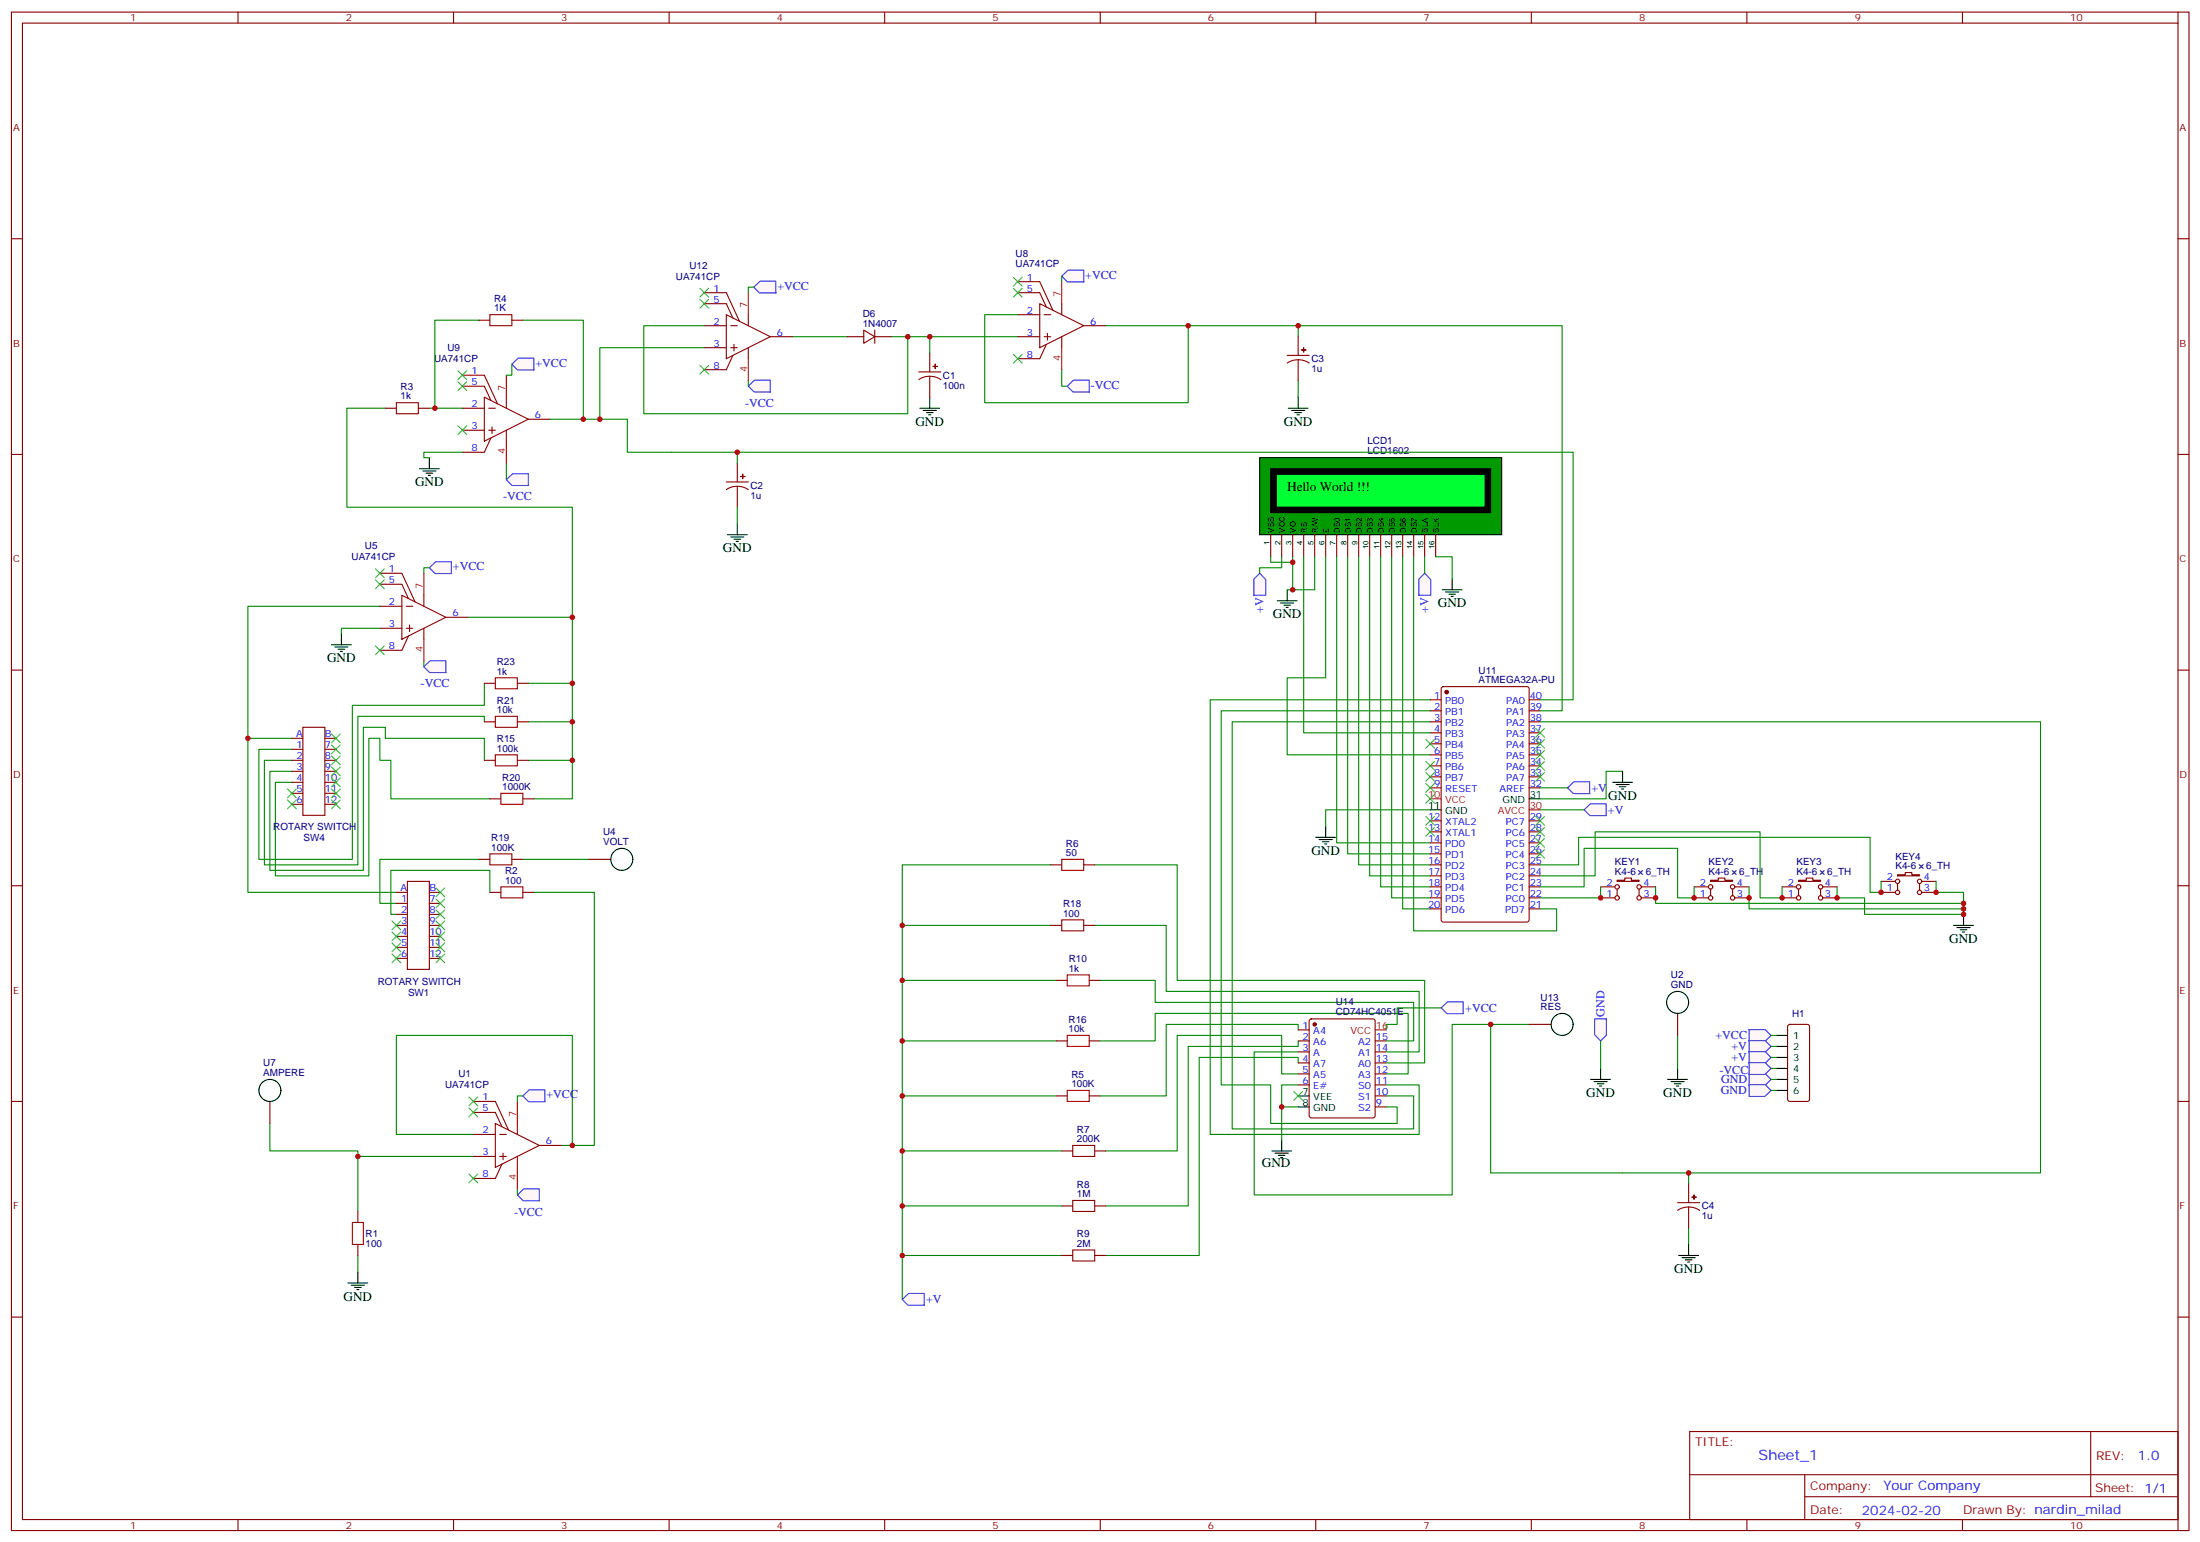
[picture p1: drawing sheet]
<svg xmlns="http://www.w3.org/2000/svg" width="706mm" height="494mm" viewBox="0 0 706 494" stroke-linecap="round" stroke-linejoin="round" font-family="sans-serif">
<g fill="none" stroke="#870000" stroke-width=".35">
<path d="M3.7 3.9h698.5v486.8h-698.5zM7.2 7.4h691.4v479.8h-691.4zM76.3 3.9v3.5M145.5 3.9v3.5M214.6 3.9v3.5M283.8 3.9v3.5M352.9 3.9v3.5M422.1 3.9v3.5M491.2 3.9v3.5M560.4 3.9v3.5M629.5 3.9v3.5M698.6 3.9v3.5"/>
<path d="M3.7 76.6h3.5M698.6 76.6h3.6M3.7 145.7h3.5M698.6 145.7h3.6M3.7 214.8h3.5M698.6 214.8h3.6M3.7 284h3.5M698.6 284h3.6M3.7 353.1h3.5M698.6 353.1h3.6M3.7 422.3h3.5M698.6 422.3h3.6"/>
<path d="M542 459h156.6v28.2h-156.6zM670.6 459v20.9M542 472.8h156.5M578.9 479.9h119.6M578.9 472.8v14.1M76.3 487.2v3.5M145.5 487.2v3.5M214.6 487.2v3.5M283.8 487.2v3.5M352.9 487.2v3.5M422.1 487.2v3.5M491.2 487.2v3.5"/>
<path d="M560.4 487.2v3.5M629.5 487.2v3.5M698.6 487.2v3.5"/>
</g>
<path d="M404.1 146.8h77.6v24.6h-77.6z" fill="#090" stroke="#000" stroke-width=".35"/>
<g fill="none" stroke="#870000" stroke-width=".35">
<path d="M407.6 171.4v7.1M411.1 171.4v7.1M414.7 171.4v7.1M418.2 171.4v7.1M421.7 171.4v7.1M425.2 171.4v7.1M428.8 171.4v7.1M432.3 171.4v7.1M435.8 171.4v7.1M439.3 171.4v7.1M442.9 171.4v7.1M446.4 171.4v7.1"/>
<path d="M449.9 171.4v7.1M453.5 171.4v7.1M457 171.4v7.1M460.5 171.4v7.1"/>
</g>
<path d="M407.6 150.3h70.6v14.1h-70.6z" fill="#000" stroke="#000" stroke-width=".35"/>
<path d="M409.4 152h67v10.6h-67z" fill="none" stroke="#000" stroke-width=".35"/>
<path d="M409.4 152h67v10.6h-67z" fill="#0f3" stroke="#000" stroke-width=".35"/>
<g fill="none" stroke="#000" stroke-width=".35">
<path d="M295.1 130.9h6.3M296.1 131.6h4.3M297.2 132.3h2.1M297.9 133h.7M298.2 127.4v3.5M409.7 192.6h6.4M410.8 193.3h4.2M411.8 194h2.1M412.5 194.7h.7M412.9 189.1v3.5M458.8 259.6h3.5M490.5 256.1h3.5"/>
<path d="M535 346.1h6.3M536 346.8h4.2M537.1 347.5h2.1M537.8 348.2h.7M538.1 342.5v3.6M408 369h6.3M409 369.7h4.2M410.1 370.4h2.1M410.8 371.1h.7M411.1 365.5v3.5M111.6 411.3h6.4M112.7 412h4.2"/>
<path d="M113.7 412.8h2.2M114.4 413.5h.7M114.8 407.8v3.5"/>
</g>
<g fill="none" stroke="#008700" stroke-width=".35">
<path d="M254.1 107.9h17.7M285.9 107.9h40.6M340.6 118.5v5.3h1.7M121.8 194.4h-42.3v91.7h47.6M150.1 197.9h33.5v58.2h-12.4M155.4 219.1v7h-42.4v49.4h-30v-35.3h10.6M169.5 219.1h14.1M155.4 231.4v-1.7h-40.6v47.6h-30v-33.5h8.8M169.5 231.4h14.1M93.6 250.8h-5.3v30h30v-44.1h3.5v7.1h3.6v12.3h31.7M155.4 243.8v-7.1h-31.8v-3.5h-7v45.8h-30v-31.7h7M169.5 243.8h14.1"/>
<path d="M337 277.3h-47.6v139.3M351.2 277.3h26.4v37h79.4v26.5h-12.4M289.4 296.7h47.6M351.2 296.7h22.9v21.2h81.1v19.4h-10.6M289.4 314.3h49.4M352.9 314.3h17.7v7.1h82.9v12.3h-8.9M289.4 333.7h49.4M352.9 333.7h17.7v-8.8h81.1v19.4h-7.1M416.4 330.2v-1.8h-42.3v23h-21.2M416.4 333.7v1.8h-35.3v51.1h-26.4M538.1 332v10.5M289.4 351.4h49.4"/>
<path d="M416.4 344.3h-5.3v-12.3h-33.5v37h-22.9M416.4 340.8v-1.8h-31.7v63.5h-30M86.6 360.2v8.8h28.2v1.8M151.8 363.7h-24.7v-31.7h56.5v35.2h-3.5M151.8 370.8h-37v17.6M289.4 369h51.2M289.4 386.6h51.2M114.8 402.5v5.3M289.4 402.5h51.2"/>
</g>
<g fill="none" stroke="#870000" stroke-width=".35">
<path d="M225.9 97.4h7.1l2.1 4.6M225.9 93.8h7.1l4.2 9.2M326.5 93.8h7l2.1 4.6M326.5 90.3h7l4.2 9.2M333.5 97.4l14.1 7-14.1 7.1zM340.6 97.4v3.5M225.9 104.4h7.1M225.9 111.5h7.1M233 100.9l14.1 7-14.1 7.1zM234.4 104.4h2.1M234.4 111.5h2.1M235.1 113.9l-2.1 4.6h-7.1"/>
<path d="M235.4 110.4v2.1M240 100.9v3.5M240 111.5v3.5M247.1 107.9h7M271.8 107.9h5.3M277.1 105.8l3.5 2.1-3.5 2.2zM280.6 105.8v4.3M280.6 107.9h5.3M326.5 107.9h7M326.5 100.9h7M334.9 107.9h2.1M334.9 100.9h2.1"/>
<path d="M335.6 110.4l-2.1 4.6h-7M336 106.9v2.1M340.6 107.9v3.6M347.6 104.4h7.1M458.8 224.4h3.5M458.8 227.9h3.5M458.8 231.4h3.5M458.8 234.9h3.5M458.8 238.5h3.5M462.5 220.3l.5-.2h26.8l.6 .5 .1 74.3-.5 .7h-27l-.7-.4v-74.4zM490.5 224.4h3.5M490.5 227.9h3.5"/>
<path d="M490.5 231.4h3.5M490.5 234.9h3.5M490.5 238.5h3.5M458.8 242h3.5M458.8 245.5h3.5M458.8 249.1h3.5M458.8 252.6h3.5M490.5 242h3.5M490.5 245.5h3.5M490.5 249.1h3.5M490.5 252.6h3.5M458.8 263.2h3.5"/>
<path d="M458.8 266.7h3.5M458.8 270.2h3.5M458.8 273.8h3.5M458.8 277.3h3.5M490.5 263.2h3.5M490.5 266.7h3.5M490.5 270.2h3.5M490.5 273.8h3.5M490.5 277.3h3.5M458.8 280.8h3.5M458.8 284.3h3.5M458.8 287.9h3.5"/>
<path d="M458.8 291.4h3.5M490.5 280.8h3.5M490.5 284.3h3.5M490.5 287.9h3.5M490.5 291.4h3.5"/>
</g>
<circle cx="464" cy="221.9" r=".53" fill="#870000" stroke="#870000" stroke-width=".35"/>
<path d="M240 93.8v7.1M340.6 90.3v7.1M240 115v7.1M340.6 111.5v7M458.8 256.1h3.5M490.5 259.6h3.5" fill="none" stroke="#f00" stroke-width=".35"/>
<g fill="#fff7f7" stroke="#420aff" stroke-width=".35">
<path d="M340.6 88.5l2-1.9h5l.1 3.8h-5.3z"/>
<path d="M342.3 123.8l2.1-1.9h5l.1 3.8h-5.3z"/>
<path d="M240 123.8l2.1-1.9h5l.1 3.8h-5.3z"/>
<path d="M241.8 92.1l2-2h5l.1 3.8h-5.3z"/>
</g>
<path d="M241.8 92.1h-1.8v1.7M340.6 88.5v1.8M240 122.1v1.7" fill="none" stroke="#008700" stroke-width=".35"/>
<g fill="#fff7f7" stroke="#420aff" stroke-width=".35">
<path d="M289.4 416.6l2-1.9h5.1l.1 3.8h-5.3z"/>
<path d="M511.5 326.7l3.8-.1v5.3l-1.9 1.8-1.9-2z"/>
</g>
<path d="M569.9 332h3.5M569.9 335.5h3.5M569.9 339h3.5M510.3 346.1h6.3M511.3 346.8h4.2M512.4 347.5h2.1M513.1 348.2h.7M513.4 342.5v3.6M569.9 346.1h3.5M569.9 342.5h3.5M569.9 349.6h3.5" fill="none" stroke="#000" stroke-width=".35"/>
<path d="M513.4 333.7v8.8" fill="none" stroke="#008700" stroke-width=".35"/>
<path d="M573.6 328.6l.5-.2h5.7l.6 .5 .1 23.5-.5 .7h-5.9l-.6-.4-.1-23.6z" fill="none" stroke="#870000" stroke-width=".35"/>
<g fill="#fff7f7" stroke="#420aff" stroke-width=".35">
<path d="M561 330.1h5.3l1.8 1.9-2 1.9h-5z"/>
<path d="M561 344.2h5.3l1.8 1.9-2 1.9h-5z"/>
<path d="M561 333.6h5.3l1.8 1.9-2 1.9h-5z"/>
</g>
<path d="M568.1 335.5h1.8" fill="none" stroke="#008700" stroke-width=".35"/>
<path d="M561 337.2h5.3l1.8 1.8-2 2h-5z" fill="#fff7f7" stroke="#420aff" stroke-width=".35"/>
<path d="M568.1 339h1.8" fill="none" stroke="#008700" stroke-width=".35"/>
<path d="M561 340.7h5.3l1.8 1.8-2 2h-5z" fill="#fff7f7" stroke="#420aff" stroke-width=".35"/>
<path d="M568.1 342.5h1.8M568.1 346.1h1.8" fill="none" stroke="#008700" stroke-width=".35"/>
<path d="M561 347.8h5.3l1.8 1.8-2 1.9h-5z" fill="#fff7f7" stroke="#420aff" stroke-width=".35"/>
<path d="M137.7 182h-1.7v1.8M136 212v1.8M153.6 275.5h-31.8v14.1h5.3M167.7 275.5h21.2M157.1 286.1v-7.1h-31.7v14.2h1.7M171.2 286.1h19.4v81.1h-7M568.1 349.6h1.8" fill="none" stroke="#008700" stroke-width=".35"/>
<path d="M136 213.8l2-2h5l.1 3.8h-5.3z" fill="#fff7f7" stroke="#420aff" stroke-width=".35"/>
<path d="M121.8 194.4h7.1M121.8 187.3h7.1l2.1 4.6M121.8 183.8h7.1l4.2 9.2M128.9 190.9l14.1 7-14.1 7.1zM130.3 194.4h2.1M136 190.9v3.5M143 197.9h7.1M121.8 201.4h7.1M130.3 201.4h2.1M131 203.9l-2.1 4.6h-7.1M131.4 200.4v2.1M136 201.4v3.6" fill="none" stroke="#870000" stroke-width=".35"/>
<path d="M136 183.8v7.1M136 205v7" fill="none" stroke="#f00" stroke-width=".35"/>
<path d="M137.7 182l2.1-1.9h5l.1 3.8h-5.3z" fill="#fff7f7" stroke="#420aff" stroke-width=".35"/>
<path d="M106.3 206.7h6.4M107.4 207.4h4.2M108.4 208.1h2.2M109.1 208.8h.8M109.5 203.2v3.5" fill="none" stroke="#000" stroke-width=".35"/>
<path d="M162.4 148.5v5.3M121.8 201.4h-12.3v1.8" fill="none" stroke="#008700" stroke-width=".35"/>
<g fill="#fff7f7" stroke="#420aff" stroke-width=".35">
<path d="M164.2 116.8l2-2h5l.1 3.8h-5.3z"/>
<path d="M162.4 153.8l2-1.9h5.1l.1 3.8h-5.3z"/>
</g>
<g fill="none" stroke="#870000" stroke-width=".35">
<path d="M153.6 102.7h3.5M164.2 102.7h3.5M294.7 119.2h7.1M298.2 113.2v6M123.6 130.9h3.5M134.2 130.9h3.5M148.3 130.9h7.1M148.3 137.9h7.1M148.3 123.8h7.1l2.1 4.6M148.3 120.3h7.1l4.2 9.2M155.4 127.4l14.1 7-14.1 7.1zM156.8 130.9h2.1"/>
<path d="M156.8 137.9h2.1M157.8 136.9v2.1M162.4 127.4v3.5M162.4 137.9v3.6M169.5 134.4h7M298.2 120.6l-1.8 .3-1.7 .8M298.2 120.6l1.9 .3 1.7 .8M298.2 120.6v6.8M157.5 140.4l-2.1 4.6h-7.1M155.4 219.1h3.5M165.9 219.1h3.6M155.4 231.4h3.5"/>
<path d="M165.9 231.4h3.6M155.4 243.8h3.5M157.1 256.1h3.6M165.9 243.8h3.6M167.7 256.1h3.5M153.6 275.5h3.5M164.2 275.5h3.5M337 277.3h3.6M347.6 277.3h3.6M157.1 286.1h3.6M167.7 286.1h3.5M337 296.7h3.6"/>
<path d="M347.6 296.7h3.6M513.4 287.9h4.6M513.4 284.3h4.6M518.7 282.2h2.5v-.7h2.1v.7h2.5v.4h-7.1zM518.7 285v2.2M525.8 285v2.2M526.5 287.9h4.6M526.5 284.3h4.6M543.4 287.9h4.6M543.4 284.3h4.6M548.7 282.2h2.5v-.7h2.1v.7h2.5v.4h-7.1zM548.7 285v2.2"/>
<path d="M555.8 285v2.2M556.5 287.9h4.6M556.5 284.3h4.6M571.6 287.9h4.6M571.6 284.3h4.6M576.9 282.2h2.5v-.7h2.1v.7h2.5v.4h-7.1zM576.9 285v2.2M584 285v2.2M584.7 287.9h4.6M584.7 284.3h4.6M338.8 333.7h3.5M349.4 333.7h3.5"/>
<path d="M338.8 351.4h3.5M349.4 351.4h3.5M340.6 369h3.5M351.2 369h3.5M114.8 388.4v3.5M114.8 399v3.5M340.6 386.6h3.5M351.2 386.6h3.5M340.6 402.5h3.5M351.2 402.5h3.5"/>
<circle cx="518.7" cy="287.9" r=".71"/>
<circle cx="518.7" cy="284.3" r=".71"/>
<circle cx="525.8" cy="287.9" r=".71"/>
<circle cx="525.8" cy="284.3" r=".71"/>
<circle cx="548.7" cy="287.9" r=".71"/>
<circle cx="548.7" cy="284.3" r=".71"/>
<circle cx="555.8" cy="284.3" r=".71"/>
<circle cx="555.8" cy="287.9" r=".71"/>
<circle cx="576.9" cy="287.9" r=".71"/>
<circle cx="576.9" cy="284.3" r=".71"/>
<circle cx="584" cy="284.3" r=".71"/>
<circle cx="584" cy="287.9" r=".71"/>
</g>
<path d="M162.4 120.3v7.1M162.4 141.5v7" fill="none" stroke="#f00" stroke-width=".35"/>
<g fill="none" stroke="#008700" stroke-width=".35">
<path d="M153.6 102.7h-14.1v28.2M164.2 116.8v3.5h-1.8M167.7 102.7h19.4v31.7M123.6 130.9h-12.3v31.7h72.3v35.3M137.7 130.9h10.6M148.3 145h-12.3v1.8h1.7M418.2 178.5v56.4h40.6M421.7 178.5v10.6h-8.8M425.2 178.5v38.8h-12.3v24.7h45.9M428.8 178.5v91.7h30M432.3 178.5v95.3h26.5M435.8 178.5v98.8h23"/>
<path d="M439.3 178.5v102.3h19.5M442.9 178.5v105.8h15.9M446.4 178.5v109.4h12.4M449.9 178.5v112.9h8.9M453.5 178.5v119.9h45.8v-7h-5.3M79.5 236.7h14.1M458.8 224.4h-70.6v139.3h67v-15.9h-10.6M458.8 227.9h-67.1v119.9h15.9v12.4h40.6v-5.3h-3.6M458.8 231.4h-63.5v130.6h58.2v-10.6h-8.9M494 284.3h14.1v-12.3h30v15.9h5.3v-3.6M494 280.8h17.7v-14.1h52.9v21.2h7v-3.6M513.4 284.3v3.6h-19.4"/>
<path d="M589.3 284.3v3.6h8.8v5.3h31.7"/>
</g>
<path d="M134.5 150.3h6.4M135.6 151h4.2M136.7 151.7h2.1M137.4 152.4h.7M137.7 146.8v3.5" fill="none" stroke="#000" stroke-width=".35"/>
<g fill="#870000" stroke="#870000" stroke-width=".35">
<path d="M299.3 117.5h1.4z"/>
<path d="M300 116.8v1.4z"/>
</g>
<g fill="none" stroke="#a10000" stroke-width=".35">
<path d="M157.1 100.9h7.1v3.5h-7.1zM127.1 129.1h7.1v3.5h-7.1zM158.9 217.3h7v3.5h-7zM158.9 229.7h7v3.5h-7zM158.9 242h7v3.5h-7zM160.7 254.4h7v3.5h-7zM157.1 273.8h7.1v3.5h-7.1zM340.6 275.5h7v3.5h-7zM160.7 284.3h7v3.6h-7zM340.6 294.9h7v3.5h-7zM342.3 332h7.1v3.5h-7.1zM342.3 349.6h7.1v3.5h-7.1z"/>
<path d="M344.1 367.2h7.1v3.6h-7.1zM113 391.9h3.6v7.1h-3.6zM344.1 384.9h7.1v3.5h-7.1zM344.1 400.8h7.1v3.5h-7.1z"/>
</g>
<path d="M508.1 259.6l2.1-1.9h5l.1 3.8h-5.3z" fill="#fff7f7" stroke="#420aff" stroke-width=".35"/>
<path d="M494 259.6h14.1M494 277.3h12.4v-8.8h93.5v17.6h3.5v-3.5M531.1 284.3v5.3h98.7M561.1 284.3v7.1h68.7M621 282.6v3.5h8.8v7.1M490.5 328.4h-24.7v54.7h-63.5v-45.8h14.1" fill="none" stroke="#008700" stroke-width=".35"/>
<path d="M342.3 312.6h7.1v3.5h-7.1z" fill="none" stroke="#a10000" stroke-width=".35"/>
<g fill="none" stroke="#870000" stroke-width=".35">
<path d="M603.4 286.1h4.6M603.4 282.6h4.6M608.7 280.5h2.5v-.7h2.1v.7h2.4v.3h-7zM608.7 283.3v2.1M615.7 283.3v2.1M616.4 286.1h4.6M616.4 282.6h4.6M338.8 314.3h3.5M349.4 314.3h3.5M416.4 330.2h3.5M416.4 333.7h3.5M416.4 337.3h3.5"/>
<path d="M420.2 326.9l.5-.2h19.7l.7 .4v30.6l-.4 .7h-20l-.7-.4-.1-30.6zM441.1 333.7h3.5M441.1 337.3h3.5M416.4 340.8h3.5M416.4 344.3h3.5M416.4 347.8h3.5M441.1 340.8h3.5M441.1 344.3h3.5M441.1 347.8h3.5M441.1 354.9h3.5M441.1 351.4h3.5"/>
<circle cx="608.7" cy="282.6" r=".71"/>
<circle cx="608.7" cy="286.1" r=".71"/>
<circle cx="615.7" cy="286.1" r=".71"/>
<circle cx="615.7" cy="282.6" r=".71"/>
</g>
<path d="M626.7 296.7h6.3M627.7 297.4h4.3M628.8 298.1h2.1M629.5 298.8h.7M629.8 293.2v3.5M416.4 351.4h3.5M416.4 354.9h3.5" fill="none" stroke="#000" stroke-width=".35"/>
<circle cx="421.7" cy="328.4" r=".53" fill="#870000" stroke="#870000" stroke-width=".35"/>
<path d="M441.1 330.2h3.5" fill="none" stroke="#f00" stroke-width=".35"/>
<path d="M167.7 351.4l2-2h5.1l.1 3.8h-5.3z" fill="#fff7f7" stroke="#420aff" stroke-width=".35"/>
<path d="M151.8 356.7h7.1l2.1 4.5M151.8 353.1h7.1l4.2 9.2M151.8 363.7h7.1M151.8 370.8h7.1M158.9 360.2l14.1 7-14.1 7.1zM160.3 363.7h2.1M160.3 370.8h2.1M161 373.2l-2.1 4.6h-7.1M161.4 369.7v2.1M165.9 360.2v3.5M165.9 370.8v3.5M173 367.2h7.1" fill="none" stroke="#870000" stroke-width=".35"/>
<path d="M165.9 353.1v7.1M165.9 374.3v7.1" fill="none" stroke="#f00" stroke-width=".35"/>
<path d="M165.9 383.1l2.1-1.9h5l.1 3.8h-5.3z" fill="#fff7f7" stroke="#420aff" stroke-width=".35"/>
<path d="M167.7 351.4h-1.8v1.7M165.9 381.4v1.7" fill="none" stroke="#008700" stroke-width=".35"/>
<path d="M402.2 185.6l1.9-1.8 1.9 2v5.1h-3.8z" fill="#fff7f7" stroke="#420aff" stroke-width=".35"/>
<g fill="none" stroke="#008700" stroke-width=".35">
<path d="M225.9 111.5h-33.5v22.9M298.2 107.9v5.3M326.5 100.9h-10.6v28.2h65.2v-24.7h35.3v3.5M354.7 104.4h26.4M416.4 104.4h84.7v123.5h-7.1M176.5 134.4h24.7v10.6h303.4v79.4h-10.6M416.4 122.1v5.3M236.5 145v3.5M236.5 162.6v5.3M407.6 178.5v1.8h7.1v-1.8M411.1 178.5v3.5h-7v1.8M414.7 180.3v8.8"/>
<path d="M494 231.4h160.5v144.7h-176.3v-47.7M541.7 376.1v3.5M541.7 393.7v5.3"/>
</g>
<g fill="none" stroke="#870000" stroke-width=".35">
<path d="M412.9 113.9h7M416.4 115.4l-1.8 .2-1.7 .8M416.4 115.4l1.9 .2 1.6 .8M416.4 107.9v6M416.4 115.4v6.7M233 154.5h7M236.5 155.9l-1.8 .3-1.7 .8M236.5 155.9l1.9 .3 1.6 .8M236.5 148.5v6M236.5 155.9v6.7M541.7 379.6v6M538.1 385.6h7.1"/>
<path d="M541.7 387l-1.9 .2-1.7 .9M541.7 387l1.8 .2 1.7 .9M541.7 387v6.7"/>
</g>
<g fill="#870000" stroke="#870000" stroke-width=".35">
<path d="M237.6 152.8h1.4z"/>
<path d="M238.2 152l.1 1.5z"/>
<path d="M417.5 112.2h1.4z"/>
<path d="M418.1 111.5l.1 1.4z"/>
<path d="M542.7 383.8l1.4 .1z"/>
<path d="M543.4 383.1v1.4z"/>
</g>
<g fill="none" stroke="#000" stroke-width=".35">
<path d="M413.2 130.9h6.4M414.3 131.6h4.2M415.4 132.3h2.1M416.1 133h.7M416.4 127.4v3.5M233.3 171.4h6.4M234.4 172.2h4.2M235.4 172.9h2.2M236.1 173.6h.8M236.5 167.9v3.5M541.7 399v3.5M538.5 402.5h6.3"/>
<path d="M539.5 403.2h4.3M540.6 403.9h2.1M541.3 404.6h.7"/>
</g>
<path d="M455.1 185.6l1.9-1.8 1.9 2v5.1h-3.8z" fill="#fff7f7" stroke="#420aff" stroke-width=".35"/>
<g fill="none" stroke="#000" stroke-width=".35">
<path d="M462.6 189.1h6.4M463.7 189.8h4.2M464.7 190.5h2.2M465.5 191.2h.7M465.8 185.6v3.5M517.3 250.8h6.4M518.4 251.5h4.2M519.4 252.2h2.1M520.1 252.9h.7M520.5 247.3v3.5M422.1 268.5h6.3M423.1 269.2h4.3"/>
<path d="M424.2 269.9h2.1M424.9 270.6h.7M425.2 264.9v3.6"/>
</g>
<path d="M225.9 104.4h-19.4v28.2h84.7v-24.7M457 178.5v5.3M460.5 178.5h5.3v7.1M458.8 259.6h-33.6v5.3M520.5 247.3h-5.3v8.8h-21.2M568.1 332h1.8" fill="none" stroke="#008700" stroke-width=".35"/>
<g fill="none" stroke="#870000" stroke-width=".35">
<path d="M93.6 236.7h3.6M97.2 233.2h7v28.2h-7zM104.2 236.7h3.5M93.6 240.2h3.6M93.6 243.8h3.6M93.6 247.3h3.6M93.6 250.8h3.6M93.6 254.4h3.6M93.6 257.9h3.6M104.2 240.2h3.5M104.2 243.8h3.5M104.2 247.3h3.5"/>
<path d="M104.2 250.8h3.5M104.2 254.4h3.5M104.2 257.9h3.5M127.1 289.6h3.6M127.1 293.2h3.6M127.1 296.7h3.6M127.1 286.1h3.6M130.7 282.6h7v28.2h-7zM137.7 289.6h3.6M137.7 293.2h3.6M137.7 296.7h3.6M137.7 286.1h3.6"/>
<path d="M127.1 300.2h3.6M127.1 303.7h3.6M127.1 307.3h3.6M137.7 300.2h3.6M137.7 303.7h3.6M137.7 307.3h3.6"/>
</g>
<g fill="none" stroke="#3c3" stroke-width=".35">
<path d="M224.5 92.4l2.8 2.8M224.5 96l2.8 2.8M227.3 92.4l-2.8 2.8M227.3 96l-2.8 2.8M325 88.9l2.9 2.8M325 92.4l2.9 2.8M327.9 88.9l-2.9 2.8M327.9 92.4l-2.9 2.8M146.9 118.9l2.8 2.8M149.7 118.9l-2.8 2.8M224.5 117.1l2.8 2.8M227.3 117.1l-2.8 2.8"/>
<path d="M325 113.6l2.9 2.8M327.9 113.6l-2.9 2.8M146.9 122.4l2.8 2.8M146.9 136.5l2.8 2.8M149.7 122.4l-2.8 2.8M149.7 136.5l-2.8 2.8M120.4 182.4l2.9 2.8M120.4 185.9l2.9 2.8M123.3 182.4l-2.9 2.8M123.3 185.9l-2.9 2.8M120.4 207.1l2.9 2.8M123.3 207.1l-2.9 2.8"/>
<path d="M106.3 235.3l2.8 2.8M106.3 238.8l2.8 2.9M109.1 235.3l-2.8 2.8M109.1 238.8l-2.8 2.9M457.3 237.1l2.9 2.8M460.2 237.1l-2.9 2.8M492.6 233.5l2.8 2.9M492.6 237.1l2.8 2.8M495.4 233.5l-2.8 2.9M495.4 237.1l-2.8 2.8M92.2 256.5l2.8 2.8M92.2 252.9l2.8 2.9"/>
<path d="M95 252.9l-2.8 2.9M95 256.5l-2.8 2.8M106.3 242.4l2.8 2.8M106.3 245.9l2.8 2.8M106.3 249.4l2.8 2.8M106.3 252.9l2.8 2.9M106.3 256.5l2.8 2.8M109.1 242.4l-2.8 2.8M109.1 245.9l-2.8 2.8M109.1 249.4l-2.8 2.8M109.1 252.9l-2.8 2.9M109.1 256.5l-2.8 2.8"/>
<path d="M457.3 244.1l2.9 2.8M457.3 247.6l2.9 2.9M457.3 251.2l2.9 2.8M457.3 254.7l2.9 2.8M460.2 244.1l-2.9 2.8M460.2 247.6l-2.9 2.9M460.2 251.2l-2.9 2.8M460.2 254.7l-2.9 2.8M492.6 240.6l2.8 2.8M492.6 244.1l2.8 2.8M492.6 247.6l2.8 2.9M495.4 240.6l-2.8 2.8"/>
<path d="M495.4 244.1l-2.8 2.8M495.4 247.6l-2.8 2.9M457.3 265.3l2.9 2.8M457.3 261.8l2.9 2.8M460.2 265.3l-2.9 2.8M460.2 261.8l-2.9 2.8M492.6 261.8l2.8 2.8M492.6 265.3l2.8 2.8M492.6 268.8l2.8 2.8M492.6 272.3l2.8 2.9M495.4 261.8l-2.8 2.8M495.4 265.3l-2.8 2.8"/>
<path d="M495.4 268.8l-2.8 2.8M495.4 272.3l-2.8 2.9M125.7 295.3l2.9 2.8M125.7 298.8l2.9 2.8M128.6 295.3l-2.9 2.8M128.6 298.8l-2.9 2.8M139.8 298.8l2.9 2.8M139.8 295.3l2.9 2.8M139.8 291.7l2.9 2.9M139.8 288.2l2.9 2.8M139.8 284.7l2.9 2.8M142.7 284.7l-2.9 2.8"/>
<path d="M142.7 288.2l-2.9 2.8M142.7 291.7l-2.9 2.9M142.7 298.8l-2.9 2.8M142.7 295.3l-2.9 2.8M125.7 302.3l2.9 2.9M125.7 305.9l2.9 2.8M128.6 302.3l-2.9 2.9M128.6 305.9l-2.9 2.8M139.8 305.9l2.9 2.8M139.8 302.3l2.9 2.9M142.7 305.9l-2.9 2.8M142.7 302.3l-2.9 2.9"/>
<path d="M150.4 351.7l2.8 2.8M150.4 355.2l2.8 2.9M153.2 351.7l-2.8 2.8M153.2 355.2l-2.8 2.9M150.4 376.4l2.8 2.8M153.2 376.4l-2.8 2.8"/>
</g>
<path d="M462.3 323.1l2-1.9h5l.1 3.8h-5.3z" fill="#fff7f7" stroke="#420aff" stroke-width=".35"/>
<path d="M462.3 323.1h-14.1v5.3h-3.6v1.8" fill="none" stroke="#008700" stroke-width=".35"/>
<path d="M502.8 252.6l2.1-2h5l.1 3.8h-5.3z" fill="#fff7f7" stroke="#420aff" stroke-width=".35"/>
<path d="M494 252.6h8.8M411.1 354.9h5.3M416.4 347.8h-5.3v17.7" fill="none" stroke="#008700" stroke-width=".35"/>
<path d="M415 350l2.8 2.8M417.8 350l-2.8 2.8" fill="none" stroke="#3c3" stroke-width=".35"/>
<path d="M188.9 275.5h7M490.5 328.4h7.1M538.1 324.9v7.1M86.6 353.1v7.1" fill="none" stroke="#870000" stroke-width=".35"/>
<g fill="none" stroke="#000" stroke-width=".35">
<circle cx="199.5" cy="275.5" r="3.5"/>
<circle cx="501.1" cy="328.4" r="3.5"/>
<circle cx="538.1" cy="321.4" r="3.5"/>
<circle cx="86.6" cy="349.6" r="3.5"/>
</g>
<g fill="#c00">
<circle cx="183.6" cy="219.1" r=".88"/>
<circle cx="183.6" cy="231.4" r=".88"/>
<circle cx="183.6" cy="243.8" r=".88"/>
<circle cx="114.8" cy="370.8" r=".88"/>
<circle cx="183.6" cy="197.9" r=".88"/>
<circle cx="139.5" cy="130.9" r=".88"/>
<circle cx="79.5" cy="236.7" r=".88"/>
<circle cx="543.4" cy="287.9" r=".88"/>
<circle cx="589.3" cy="287.9" r=".88"/>
<circle cx="571.6" cy="287.9" r=".88"/>
<circle cx="629.8" cy="293.2" r=".88"/>
<circle cx="629.8" cy="291.4" r=".88"/>
<circle cx="561.1" cy="287.9" r=".88"/>
<circle cx="621" cy="286.1" r=".88"/>
<circle cx="629.8" cy="289.6" r=".88"/>
<circle cx="531.1" cy="287.9" r=".88"/>
<circle cx="603.4" cy="286.1" r=".88"/>
<circle cx="513.4" cy="287.9" r=".88"/>
<circle cx="289.4" cy="333.7" r=".88"/>
<circle cx="289.4" cy="314.3" r=".88"/>
<circle cx="289.4" cy="351.4" r=".88"/>
<circle cx="289.4" cy="369" r=".88"/>
<circle cx="289.4" cy="386.6" r=".88"/>
<circle cx="289.4" cy="402.5" r=".88"/>
<circle cx="289.4" cy="296.7" r=".88"/>
<circle cx="183.6" cy="367.2" r=".88"/>
<circle cx="414.7" cy="189.1" r=".88"/>
<circle cx="414.7" cy="180.3" r=".88"/>
<circle cx="187.1" cy="134.4" r=".88"/>
<circle cx="298.2" cy="107.9" r=".88"/>
<circle cx="236.5" cy="145" r=".88"/>
<circle cx="192.4" cy="134.4" r=".88"/>
<circle cx="416.4" cy="104.4" r=".88"/>
<circle cx="478.2" cy="328.4" r=".88"/>
<circle cx="541.7" cy="376.1" r=".88"/>
<circle cx="291.2" cy="107.9" r=".88"/>
<circle cx="381.1" cy="104.4" r=".88"/>
<circle cx="411.1" cy="354.9" r=".88"/>
</g>
<text font-size="4.6" fill="#00f" x="564.1" y="468">Sheet_1</text>
<g font-size="4.2">
<text x="293.7" y="136.5">GND</text>
<text x="411.8" y="136.5">GND</text>
<text x="133.1" y="155.9">GND</text>
<text x="412.9" y="157.3">Hello World !!!</text>
<text x="231.9" y="177.1">GND</text>
<text x="461.2" y="194.7">GND</text>
<text x="408.3" y="198.3">GND</text>
<text x="104.9" y="212.4">GND</text>
<text x="515.9" y="256.5">GND</text>
<text x="420.7" y="274.1">GND</text>
<text x="625.3" y="302.3">GND</text>
<text x="508.8" y="351.7">GND</text>
<text x="533.5" y="351.7">GND</text>
<text x="404.8" y="374">GND</text>
<text x="537.1" y="408.2">GND</text>
<text x="110.2" y="417">GND</text>
</g>
<g font-size="4.2" fill="#00f">
<text x="685.8" y="468.2">1.0</text>
<text x="604.2" y="477.8">Your Company</text>
<text x="597.3" y="485.6">2024-02-20</text>
</g>
<g font-size="3.9" fill="#00f">
<text x="348.1" y="89.3">+VCC</text>
<text x="249.3" y="92.9">+VCC</text>
<text x="171.7" y="117.5">+VCC</text>
<text x="349.9" y="124.6">-VCC</text>
<text x="239" y="130.4">-VCC</text>
<text x="161.4" y="160.4">-VCC</text>
<text x="145.3" y="182.8">+VCC</text>
<text x="405.3" y="196.4" transform="rotate(-90 405.3 196.4)">+V</text>
<text x="458.3" y="196.4" transform="rotate(-90 458.3 196.4)">+V</text>
<text x="134.9" y="220.4">-VCC</text>
<text x="510.5" y="253.9">+V</text>
<text x="515.8" y="260.9">+V</text>
<text x="470" y="324.4">+VCC</text>
<text x="514.7" y="326" transform="rotate(-90 514.7 326)">GND</text>
<text x="550.3" y="333.2">+VCC</text>
<text x="555.4" y="336.8">+V</text>
<text x="555.4" y="340.3">+V</text>
<text x="551.6" y="344.3">-VCC</text>
<text x="552.1" y="347.3">GND</text>
<text x="175.3" y="352.1">+VCC</text>
<text x="552" y="350.9">GND</text>
<text x="164.9" y="389.7">-VCC</text>
<text x="297.1" y="417.9">+V</text>
</g>
<g font-size="3.9" fill="#800">
<text x="543.8" y="463.6">TITLE:</text>
<text x="672.4" y="468.2">REV:</text>
<text x="580.7" y="477.7">Company:</text>
<text x="672" y="478.4">Sheet: 1/1</text>
<text x="580.7" y="485.4">Date:</text>
<text x="629.7" y="485.5">Drawn By: nardin_milad</text>
</g>
<g font-size="3.2" fill="#800">
<text x="41.8" y="6.9">1</text>
<text x="110.9" y="6.9">2</text>
<text x="180.1" y="6.9">3</text>
<text x="249.2" y="6.9">4</text>
<text x="318.3" y="6.9">5</text>
<text x="387.5" y="6.9">6</text>
<text x="456.6" y="6.9">7</text>
<text x="525.8" y="6.9">8</text>
<text x="594.9" y="6.9">9</text>
<text x="664.1" y="6.9">10</text>
<text x="4.2" y="42">A</text>
<text x="699.2" y="42">A</text>
<text x="4.2" y="111.1">B</text>
<text x="699.2" y="111.1">B</text>
<text x="4.2" y="180.3">C</text>
<text x="699.2" y="180.3">C</text>
<text x="4.2" y="249.4">D</text>
<text x="699.2" y="249.4">D</text>
<text x="4.2" y="318.6">E</text>
<text x="699.2" y="318.6">E</text>
<text x="4.2" y="387.7">F</text>
<text x="699.2" y="387.7">F</text>
<text x="41.8" y="490.2">1</text>
<text x="110.9" y="490.2">2</text>
<text x="180.1" y="490.2">3</text>
<text x="249.2" y="490.2">4</text>
<text x="318.3" y="490.2">5</text>
<text x="387.5" y="490.2">6</text>
<text x="456.6" y="490.2">7</text>
<text x="525.8" y="490.2">8</text>
<text x="594.9" y="490.2">9</text>
<text x="664.1" y="490.2">10</text>
</g>
<g font-size="3.2" fill="#000080">
<text x="325.8" y="82.6">U8</text>
<text x="216.8" y="89.7">UA741CP</text>
<text x="221.1" y="86.1">U12</text>
<text x="325.8" y="85.7">UA741CP</text>
<text x="158.5" y="99.8">1K</text>
<text x="158.5" y="96.8">R4</text>
<text x="276.7" y="101.7">D6</text>
<text x="276.7" y="104.8">1N4007</text>
<text x="143.5" y="112.6">U9</text>
<text x="139.2" y="116.1">UA741CP</text>
<text x="420.7" y="119.3">1u</text>
<text x="420.7" y="116.1">C3</text>
<text x="128.5" y="125">R3</text>
<text x="302.5" y="124.6">100n</text>
<text x="302.5" y="121.4">C1</text>
<text x="128.5" y="128.1">1k</text>
<text x="438.7" y="142.5">LCD1</text>
<text x="438.7" y="145.7">LCD1602</text>
<text x="240.7" y="159.9">1u</text>
<text x="240.7" y="156.7">C2</text>
<text x="112.8" y="179.6">UA741CP</text>
<text x="117.1" y="176.1">U5</text>
<text x="159.3" y="213.2">R23</text>
<text x="159.3" y="216.3">1k</text>
<text x="474.3" y="219.1">ATMEGA32A-PU</text>
<text x="474.3" y="216">U11</text>
<text x="159.4" y="225.6">R21</text>
<text x="159.4" y="228.6">10k</text>
<text x="159.4" y="237.9">R15</text>
<text x="159.4" y="240.9">100k</text>
<text x="161.1" y="250.3">R20</text>
<text x="161.1" y="253.3">1000K</text>
<text x="87.7" y="266.3">ROTARY SWITCH</text>
<text x="97.4" y="269.8">SW4</text>
<text x="157.6" y="269.7">R19</text>
<text x="193.4" y="267.7">U4</text>
<text x="157.6" y="272.7">100K</text>
<text x="193.4" y="270.9">VOLT</text>
<text x="341.9" y="274.5">50</text>
<text x="341.9" y="271.4">R6</text>
<text x="608" y="275.7">KEY4</text>
<text x="162" y="280.2">R2</text>
<text x="518" y="280.5">K4-6</text>
<text x="518" y="277.4">KEY1</text>
<text x="527.9" y="280.5">6_TH</text>
<text x="548" y="280.5">K4-6</text>
<text x="548" y="277.4">KEY2</text>
<text x="557.9" y="280.5">6_TH</text>
<text x="576.3" y="280.5">K4-6</text>
<text x="576.3" y="277.4">KEY3</text>
<text x="586.1" y="280.5">6_TH</text>
<text x="608" y="278.7">K4-6</text>
<text x="617.9" y="278.7">6_TH</text>
<text x="162" y="283.3">100</text>
<text x="341" y="293.9">100</text>
<text x="341" y="290.8">R18</text>
<text x="342.8" y="311.5">1k</text>
<text x="342.8" y="308.4">R10</text>
<text x="121.2" y="315.7">ROTARY SWITCH</text>
<text x="536" y="316.8">GND</text>
<text x="536" y="313.6">U2</text>
<text x="130.9" y="319.2">SW1</text>
<text x="428.5" y="322.4">U14</text>
<text x="494.2" y="323.9">RES</text>
<text x="494.2" y="320.8">U13</text>
<text x="342.8" y="327.9">R16</text>
<text x="428.5" y="325.4">CD74HC4051E</text>
<text x="574.8" y="326.1">H1</text>
<text x="342.8" y="330.9">10k</text>
<text x="84.4" y="341.8">U7</text>
<text x="84.4" y="345">AMPERE</text>
<text x="147.1" y="345.4">U1</text>
<text x="343.7" y="345.5">R5</text>
<text x="142.8" y="349">UA741CP</text>
<text x="343.7" y="348.5">100K</text>
<text x="345.5" y="363.1">R7</text>
<text x="345.5" y="366.2">200K</text>
<text x="345.5" y="383.8">1M</text>
<text x="345.5" y="380.8">R8</text>
<text x="545.9" y="387.8">C4</text>
<text x="545.9" y="390.9">1u</text>
<text x="117.3" y="399.7">100</text>
<text x="117.3" y="396.6">R1</text>
<text x="345.5" y="399.7">2M</text>
<text x="345.5" y="396.7">R9</text>
</g>
<g font-size="3.2" fill="#00f">
<text x="329.4" y="90">1</text>
<text x="228.8" y="93.5">1</text>
<text x="329.4" y="93.5">5</text>
<text x="228.8" y="97">5</text>
<text x="329.4" y="100.5">2</text>
<text x="228.8" y="104.1">2</text>
<text x="249.2" y="107.6">6</text>
<text x="329.4" y="107.6">3</text>
<text x="349.7" y="104.1">6</text>
<text x="228.8" y="111.1">3</text>
<text x="151.2" y="119.9">1</text>
<text x="228.8" y="118.2">8</text>
<text x="329.4" y="114.7">8</text>
<text x="151.2" y="123.5">5</text>
<text x="151.2" y="130.5">2</text>
<text x="151.2" y="137.6">3</text>
<text x="171.6" y="134.1">6</text>
<text x="151.2" y="144.6">8</text>
<text x="124.8" y="183.4">1</text>
<text x="124.8" y="187">5</text>
<text x="124.8" y="194">2</text>
<text x="145.1" y="197.6">6</text>
<text x="124.8" y="201.1">3</text>
<text x="124.8" y="208.1">8</text>
<text x="460.1" y="224">1</text>
<text x="460.1" y="227.5">2</text>
<text x="463.6" y="225.8">PB0</text>
<text x="483.1" y="225.8">PA0</text>
<text x="490.7" y="227.5">39</text>
<text x="490.7" y="224">40</text>
<text x="460.1" y="231.1">3</text>
<text x="463.6" y="229.3">PB1</text>
<text x="463.6" y="232.8">PB2</text>
<text x="483.1" y="232.8">PA2</text>
<text x="483.1" y="229.3">PA1</text>
<text x="490.7" y="231.1">38</text>
<text x="95" y="236.4">A</text>
<text x="95.1" y="239.9">1</text>
<text x="104.2" y="236.4">B</text>
<text x="104.2" y="239.9">7</text>
<text x="460.1" y="234.6">4</text>
<text x="460.1" y="238.1">5</text>
<text x="463.6" y="236.4">PB3</text>
<text x="463.6" y="239.9">PB4</text>
<text x="483.1" y="239.9">PA4</text>
<text x="483.1" y="236.4">PA3</text>
<text x="490.7" y="238.1">36</text>
<text x="490.7" y="234.6">37</text>
<text x="95.1" y="243.4">2</text>
<text x="104.2" y="243.4">8</text>
<text x="460.1" y="241.7">6</text>
<text x="460.1" y="245.2">7</text>
<text x="463.6" y="243.4">PB5</text>
<text x="483.1" y="243.4">PA5</text>
<text x="490.7" y="245.2">34</text>
<text x="490.7" y="241.7">35</text>
<text x="95.1" y="246.9">3</text>
<text x="95.1" y="250.5">4</text>
<text x="104.2" y="250.5">10</text>
<text x="104.2" y="246.9">9</text>
<text x="460.1" y="248.7">8</text>
<text x="463.6" y="246.9">PB6</text>
<text x="463.6" y="250.5">PB7</text>
<text x="483.1" y="250.5">PA7</text>
<text x="483.1" y="246.9">PA6</text>
<text x="490.7" y="248.7">33</text>
<text x="95.1" y="254">5</text>
<text x="95.1" y="257.5">6</text>
<text x="104.2" y="257.5">12</text>
<text x="104.2" y="254">11</text>
<text x="460.1" y="252.2">9</text>
<text x="463.6" y="254">RESET</text>
<text x="481" y="254">AREF</text>
<text x="490.7" y="252.2">32</text>
<text x="458.1" y="262.8">12</text>
<text x="490.7" y="262.8">29</text>
<text x="458.1" y="266.3">13</text>
<text x="458.1" y="269.9">14</text>
<text x="463.6" y="264.6">XTAL2</text>
<text x="463.6" y="268.1">XTAL1</text>
<text x="483.1" y="268.1">PC6</text>
<text x="483.1" y="264.6">PC7</text>
<text x="490.7" y="269.9">27</text>
<text x="490.7" y="266.3">28</text>
<text x="458.1" y="273.4">15</text>
<text x="463.6" y="271.6">PD0</text>
<text x="463.6" y="275.2">PD1</text>
<text x="483.1" y="275.2">PC4</text>
<text x="483.1" y="271.6">PC5</text>
<text x="490.7" y="273.4">26</text>
<text x="458.1" y="276.9">16</text>
<text x="458.1" y="280.5">17</text>
<text x="463.6" y="278.7">PD2</text>
<text x="483.1" y="278.7">PC3</text>
<text x="490.7" y="280.5">24</text>
<text x="490.7" y="276.9">25</text>
<text x="128.5" y="285.8">A</text>
<text x="137.7" y="285.8">B</text>
<text x="458.1" y="284">18</text>
<text x="458.1" y="287.5">19</text>
<text x="463.6" y="282.2">PD3</text>
<text x="463.6" y="285.8">PD4</text>
<text x="483.1" y="285.8">PC1</text>
<text x="483.1" y="282.2">PC2</text>
<text x="490.7" y="287.5">22</text>
<text x="490.7" y="284">23</text>
<text x="515.3" y="287.5">1</text>
<text x="515.3" y="284">2</text>
<text x="527.2" y="287.5">3</text>
<text x="527.2" y="284">4</text>
<text x="545.3" y="287.5">1</text>
<text x="545.3" y="284">2</text>
<text x="557.2" y="287.5">3</text>
<text x="557.2" y="284">4</text>
<text x="573.5" y="287.5">1</text>
<text x="573.5" y="284">2</text>
<text x="585.4" y="287.5">3</text>
<text x="585.4" y="284">4</text>
<text x="605.3" y="285.8">1</text>
<text x="605.3" y="282.2">2</text>
<text x="617.1" y="285.8">3</text>
<text x="617.1" y="282.2">4</text>
<text x="128.7" y="289.3">1</text>
<text x="128.7" y="292.8">2</text>
<text x="137.7" y="292.8">8</text>
<text x="137.7" y="289.3">7</text>
<text x="458.1" y="291">20</text>
<text x="463.6" y="289.3">PD5</text>
<text x="463.6" y="292.8">PD6</text>
<text x="482.8" y="292.8">PD7</text>
<text x="483.1" y="289.3">PC0</text>
<text x="490.7" y="291">21</text>
<text x="128.7" y="296.3">3</text>
<text x="128.7" y="299.9">4</text>
<text x="137.7" y="299.9">10</text>
<text x="137.7" y="296.3">9</text>
<text x="128.7" y="303.4">5</text>
<text x="137.7" y="303.4">11</text>
<text x="128.7" y="306.9">6</text>
<text x="137.7" y="306.9">12</text>
<text x="417.8" y="329.8">1</text>
<text x="417.8" y="333.4">2</text>
<text x="421.3" y="331.6">A4</text>
<text x="421.3" y="335.1">A6</text>
<text x="435.6" y="335.1">A2</text>
<text x="441.3" y="333.4">15</text>
<text x="417.8" y="336.9">3</text>
<text x="417.8" y="340.4">4</text>
<text x="421.3" y="338.7">A</text>
<text x="435.6" y="338.7">A1</text>
<text x="441.3" y="340.4">13</text>
<text x="441.3" y="336.9">14</text>
<text x="417.8" y="344">5</text>
<text x="417.8" y="347.5">6</text>
<text x="421.3" y="342.2">A7</text>
<text x="421.3" y="345.7">A5</text>
<text x="435.6" y="345.7">A3</text>
<text x="435.6" y="342.2">A0</text>
<text x="441.3" y="347.5">11</text>
<text x="441.3" y="344">12</text>
<text x="154.8" y="352.8">1</text>
<text x="421.3" y="349.3">E#</text>
<text x="435.6" y="352.8">S1</text>
<text x="435.6" y="349.3">S0</text>
<text x="441.3" y="351">10</text>
<text x="154.8" y="356.3">5</text>
<text x="435.6" y="356.3">S2</text>
<text x="441.3" y="354.5">9</text>
<text x="154.8" y="363.4">2</text>
<text x="154.8" y="370.4">3</text>
<text x="175.1" y="366.9">6</text>
<text x="154.8" y="377.5">8</text>
</g>
<g font-size="3.2" fill="#f00">
<text x="340.2" y="95.2" transform="rotate(-90 340.2 95.2)">7</text>
<text x="239.7" y="98.8" transform="rotate(-90 239.7 98.8)">7</text>
<text x="239.7" y="119.1" transform="rotate(-90 239.7 119.1)">4</text>
<text x="340.2" y="115.6" transform="rotate(-90 340.2 115.6)">4</text>
<text x="162.1" y="125.2" transform="rotate(-90 162.1 125.2)">7</text>
<text x="162.1" y="145.6" transform="rotate(-90 162.1 145.6)">4</text>
<text x="135.6" y="188.7" transform="rotate(-90 135.6 188.7)">7</text>
<text x="135.6" y="209.1" transform="rotate(-90 135.6 209.1)">4</text>
<text x="458.1" y="255.8">10</text>
<text x="463.6" y="257.5">VCC</text>
<text x="480.4" y="261.1">AVCC</text>
<text x="490.7" y="259.3">30</text>
<text x="441.3" y="329.8">16</text>
<text x="433.2" y="331.6">VCC</text>
<text x="165.6" y="358.1" transform="rotate(-90 165.6 358.1)">7</text>
<text x="165.6" y="378.4" transform="rotate(-90 165.6 378.4)">4</text>
</g>
<g font-size="3.2">
<text x="481.9" y="257.5">GND</text>
<text x="490.7" y="255.8">31</text>
<text x="458.1" y="259.3">11</text>
<text x="463.6" y="261.1">GND</text>
<text x="575.2" y="333">1</text>
<text x="575.2" y="336.6">2</text>
<text x="575.2" y="340.1">3</text>
<text x="575.2" y="343.6">4</text>
<text x="575.2" y="347.1">5</text>
<text x="417.8" y="351">7</text>
<text x="421.3" y="352.8">VEE</text>
<text x="575.2" y="350.7">6</text>
<text x="417.8" y="354.5">8</text>
<text x="421.3" y="356.3">GND</text>
</g>
<g font-size="2.5">
<text x="408.7" y="170.7" transform="rotate(-90 408.7 170.7)">VSS</text>
<text x="412.2" y="170.7" transform="rotate(-90 412.2 170.7)">VCC</text>
<text x="415.7" y="170.7" transform="rotate(-90 415.7 170.7)">VO</text>
<text x="419.2" y="170.7" transform="rotate(-90 419.2 170.7)">RS</text>
<text x="422.8" y="170.7" transform="rotate(-90 422.8 170.7)">R/W</text>
<text x="426.3" y="170.7" transform="rotate(-90 426.3 170.7)">E</text>
<text x="429.8" y="170.7" transform="rotate(-90 429.8 170.7)">DB0</text>
<text x="433.4" y="170.7" transform="rotate(-90 433.4 170.7)">DB1</text>
<text x="436.9" y="170.7" transform="rotate(-90 436.9 170.7)">DB2</text>
<text x="440.4" y="170.7" transform="rotate(-90 440.4 170.7)">DB3</text>
<text x="443.9" y="170.7" transform="rotate(-90 443.9 170.7)">DB4</text>
<text x="447.5" y="170.7" transform="rotate(-90 447.5 170.7)">DB5</text>
<text x="451" y="170.7" transform="rotate(-90 451 170.7)">DB6</text>
<text x="454.5" y="170.7" transform="rotate(-90 454.5 170.7)">DB7</text>
<text x="458" y="170.7" transform="rotate(-90 458 170.7)">BLA</text>
<text x="461.6" y="170.7" transform="rotate(-90 461.6 170.7)">BLK</text>
<text x="407.2" y="174.6" transform="rotate(-90 407.2 174.6)">1</text>
<text x="410.8" y="174.6" transform="rotate(-90 410.8 174.6)">2</text>
<text x="414.3" y="174.6" transform="rotate(-90 414.3 174.6)">3</text>
<text x="417.8" y="174.6" transform="rotate(-90 417.8 174.6)">4</text>
<text x="421.4" y="174.6" transform="rotate(-90 421.4 174.6)">5</text>
<text x="424.9" y="174.6" transform="rotate(-90 424.9 174.6)">6</text>
<text x="428.4" y="174.6" transform="rotate(-90 428.4 174.6)">7</text>
<text x="431.9" y="174.6" transform="rotate(-90 431.9 174.6)">8</text>
<text x="435.5" y="174.6" transform="rotate(-90 435.5 174.6)">9</text>
<text x="439" y="176" transform="rotate(-90 439 176)">10</text>
<text x="442.5" y="176" transform="rotate(-90 442.5 176)">11</text>
<text x="446.1" y="176" transform="rotate(-90 446.1 176)">12</text>
<text x="449.6" y="176" transform="rotate(-90 449.6 176)">13</text>
<text x="453.1" y="176" transform="rotate(-90 453.1 176)">14</text>
<text x="456.6" y="176" transform="rotate(-90 456.6 176)">15</text>
<text x="460.2" y="176" transform="rotate(-90 460.2 176)">16</text>
</g>
</svg>
